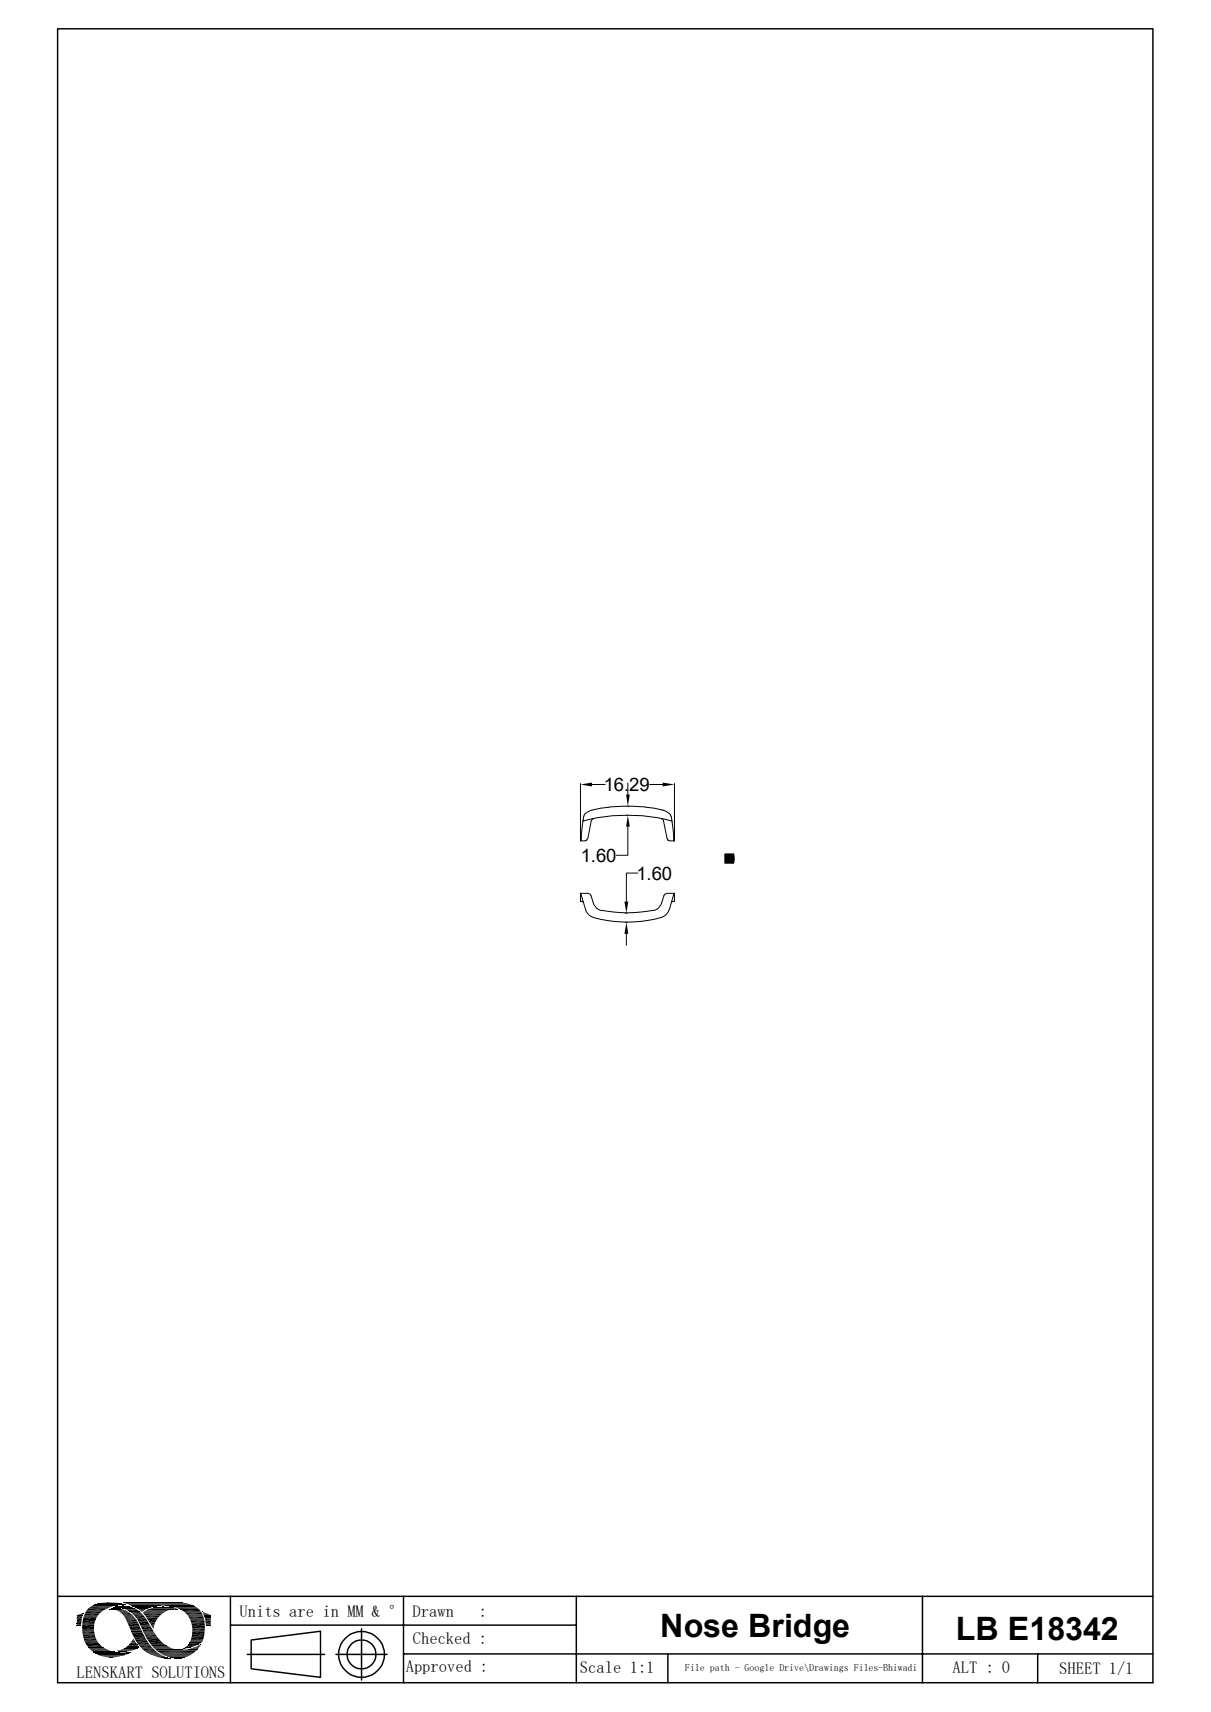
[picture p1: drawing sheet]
<svg xmlns="http://www.w3.org/2000/svg" width="210mm" height="297mm" viewBox="0 0 210 297" stroke-linecap="round" stroke-linejoin="round" font-family="sans-serif">
<g fill="none" stroke="#000" stroke-width=".17">
<path d="M100.7 135.9v9.9M102.7 136.1h2.2M108.8 139.9l-3.1 .1M108.8 139.9l3.1 .1M108.9 139.9h.2M108.9 135.8v2M112.7 136.1h2.2M117 135.9v9.9M100.7 155l.9 2.8 .5 .9a3.4 3.4 0 0 0 2 .8 21.7 21.7 0 0 0 10.9-.5l.5-.3 .5-.9M100.8 145.3v.6M100.8 144.8v.5M101 156.4l.1 .1"/>
<path d="M101.1 142.5l-.4 3.4h.8M101.3 141.6l-.2 .9M101.6 141.1l-.4 .5M101.8 145.7l-.3 .1M101.9 145.5l-.2 .3M102 155l.3 .1 .2 .3a3.3 3.3 0 0 0 1.2 2.3l.7 .3M102 155h-1.3v1.4h.3M102.5 142.4l-.6 3.1M103 142l-.3 .2-.1 .2M104.4 157.9a23.1 23.1 0 0 0 8.8 0M105.7 140l-3 .5-1.1 .6M108.5 158.4h.3"/>
<path d="M108.7 141.4h.2M108.8 141.4l-2.6 .1-2.6 .4-2.5 .6M108.8 141.4l2.6 .1 2.6 .4 2.5 .6 .5 3.4h-.9M108.9 143.4v5h-2M110.6 151.5h-2v4.9M111.9 140l3.1 .5M114.7 142l.2 .2 .2 .2 .6 3.1 .2 .3M114.9 140.5l1.1 .6M115.6 155l-.3 .1-.2 .3a3.3 3.3 0 0 1-1.2 2.3l-.7 .3M115.6 155h1.4v1.4h-.4M115.8 145.7l.3 .1M116 141.1l.4 .5 .1 .9"/>
<path d="M116.6 156.4l-.1 .1M116.8 145.3v.6M116.8 144.8v.5M116.9 155l-.8 2.8M125.7 148.2h.1M125.9 148.2l-.2 .1M126.1 148.2l-.4 .3M126.3 148.2l-.6 .5M126.4 148.2l-.7 .7M126.6 148.2l-.9 .9M126.8 148.2l-1.1 1M127 148.2l-1.3 1.2"/>
<path d="M127.2 148.2l-1.5 1.4M127.2 148.1v1.6h-1.5v-1.5h1.5M127.3 148.3l-1.6 1.4M127.3 149.6l-.2 .1M127.3 148.4l-1.4 1.3M127.3 148.5l-1.2 1.2M127.3 148.7l-1.1 1M127.3 149.2l-.5 .5M127.3 149.4l-.3 .3M127.3 148.8l-.9 .9M127.3 149.1l-.7 .6M108.5 160h.3"/>
<path d="M108.6 162v2M14.7 279.9h2.6M15 279.4h3M15.3 279h3.5M15.7 278.7h3.9M15.9 278.6h4M16 278.6h4.2M16 278.5h4.4M16.2 278.5h4.3M16.3 278.4h5.5M16.4 278.4h5.4M16.5 278.3h5.1"/>
<path d="M16.7 278.3h4.7M16.9 278.2h4.3M17.1 278.2h3.9M17.5 278.1h3M17.6 278.1h2.9M19 279.2h2.1M19.1 279.2h2.2M19.7 278.8l3.3 .1M19.8 278.8h3M19.8 278.8h2.9M19.9 278.7h2.7M20.2 278.7h2.2"/>
<path d="M20.6 279h2.7M21.3 279h2M21.3 279.1h2.4M21.3 278h10.3M21.4 278.1h10.5M21.5 278.1h11M21.8 278h7.4M21.8 278.2h10.8M21.8 278.4h-5.6M22 278.3h10.9M22.2 278.3h10.8M22.3 278.4h10.9"/>
<path d="M22.5 278.4h10.8M22.6 278.5h11M22.8 278.6h10.8M22.8 278.6h5.1M22.9 278.6h4.4M23 278.7h4.2M23.2 278.8h3.3M23.4 278.8h2.8M23.5 278.9h2.5M23.7 279h2.1M24.8 279.8h3.7M24.8 279.8h3.5"/>
<path d="M24.8 279.9h3.4M24.9 279.7h3.8M25 279.6h3.7M25.1 279.5h4M25.4 279.4h3.8M25.4 279.3h4.2M25.7 279.2h4.2M26 279.1h4.8M26.2 279h4.4M26.2 279h4.2M26.6 278.9h3.5M26.8 278.9h3.1"/>
<path d="M27.1 278.8h2.6M27.3 278.8h2.2M28.7 278.6h5M29.3 278.6h4.4M29.4 278.7h4.5M30.1 278.8h4M30.4 278.9h3.8M30.7 279h3.7M30.8 279.2h-5M31 279.1h3.5M31.2 279.2h3.3M31.9 279.7h3"/>
<path d="M32.1 279.8h2.9M14.3 282.3h2M14.3 282.8h2M14.3 283h2M14.3 283.1h2M14.3 283.5h2.1M14.4 281h2.2M14.5 280.5h2.3M14.5 284.2h2.1M14.6 284.7h2.3M15 285.3h2.3M15.3 285.8h2.7"/>
<path d="M15.4 285.9h2.6M15.4 285.9h2.8M15.5 286h2.8M15.6 286.1h3M15.7 286.3h3.3M15.9 286.4h3.1M15.9 286.4h3.6M16 286.6h3.9M16.2 286.6h3.7M16.2 286.6h4.2M16.3 286.7h4.4M16.3 286.7h5.2"/>
<path d="M16.3 286.8h6.3M16.6 286.9h5.8M16.6 286.9h5.7M16.7 287h5.5M16.9 287h5M17 287.1h4.8M17.1 287.1h4.6M17.1 287.2h4.5M17.4 287.3h4M17.7 287.3h3.2M17.9 287.4h2.8M20.2 286.4h2.7"/>
<path d="M20.2 286.4h2.5M20.5 286.3h2.6M20.7 286.2h2.8M21.1 286.2h2.5M21.2 286.1h2.6M21.5 285.9h2.5M21.5 286h2.3M21.8 285.8h2.3M21.9 285.7h2.2M22 285.7h2M22 285.6h2M24.1 285.8h-2.3"/>
<path d="M25.1 280.2h2.7M25.4 280.6h2M25.4 286.8h2.1M26.1 285.2h2.4M26.3 285.5h2.6M26.4 285.6h2.7M26.5 285.7h2.8M26.5 285.8h3.1M26.7 285.9h3.1M26.8 286h3.3M26.8 286.1h3.4M26.9 286.1h3.6"/>
<path d="M27 286.2h4.1M27.1 286.2h4.6M27.1 286.3h7.1M27.1 286.3h7M27.6 286.7h6.1M27.8 286.9h5.7M27.9 286.9h5.5M28 287h5.3M28.2 287.1h5M28.5 287.2h4.4M28.8 287.3h3.9M29 287.5h3.4"/>
<path d="M29.5 287.5h2.6M29.6 287.6h2.4M31.7 286.2h2.5M32.4 280.1h2.7M32.5 280.2h2.7M32.6 280.3h2.6M32.6 280.4h2.6M32.7 280.5h2.6M32.8 285h2.1M32.8 285.1h2M32.9 285h2.1M32.9 280.9h2.5"/>
<path d="M32.9 284.9h2.2M32.9 284.9h2.1M32.9 284.8h2.2M33 284.7h2.1M33 284.6h2.2M33.1 284.5h2.1M33.1 284.6h2.1M33.1 281.5h2.4M33.2 283.9h2.2M33.4 282.5h2.1"/>
</g>
<g fill="#000">
<path d="M100.7 136.1l2-.3v.6zM108.6 137.8h.6l-.3 2.1zM114.9 135.8l2.1 .3-2.1 .3zM108.3 156.4h.7l-.4 2zM108.9 141.4l.3 2h-.6zM108.6 160l.4 2h-.7zM14.3 279.9h.1zM13.8 280l.5-.1 .1 .1zM14.3 279.9h.1v.1zM14.4 279.9l.1-.1zM18.3 278h1.6zM18.7 278h1.2z"/>
<path d="M19.1 279.1h1.9zM19.2 279.1h1.8zM19.2 279.1h1.7zM19.4 279.1h1.5zM19.5 279.1h1zM19.4 279.1h1.2zM19.5 279.1h1.1zM19.6 279.1h.9zM19.6 279.2l1.9 .1zM19.7 278.8h.2zM19.6 279.1h.8zM19.8 279.1h.6z"/>
<path d="M20 279.3l1.7 .1zM19.8 279.1h.4zM20.1 279l.1 .1zM20.2 279.4h1.6zM20.4 279.4l1.7 .2h-1.4zM20.4 279.4h1.4l.3 .2zM20.5 278.7h1.8zM20.5 278.7h1.7zM20.6 278.6l1.6 .1zM20.7 279.6l1.7 .1h-1.5zM20.7 279.6h1.4l.3 .1zM20.6 278.6h1.4z"/>
<path d="M20.9 278.6h1.1zM20.9 279.7l1.6 .1zM21 279.8l1.7 .2h-1.4zM21 279.8h1.5l.2 .2zM21.2 278.6h.3zM20.9 278.6h.8zM21.2 278.6h.5zM21.5 278.4h.3zM21.8 279.2h1.9zM22.4 279.6h1.9zM22.5 279.6h1.8zM22.5 279.6l1.8 .1z"/>
<path d="M22.6 279.7l2 .2h-1.7zM22.6 279.7h1.7l.3 .2zM22.9 279.9l1.9 .2h-1.7zM22.9 279.9h1.7l.2 .2zM23.7 279l1.9 .1zM23.8 279.1h1.8zM23.8 279.1h1.6zM24 279.1h1.4zM24 279.1l1.3 .1zM24 279.2l1 .2h-.7zM24 279.2h1.3l-.3 .2zM24.3 279.4l.6 .1z"/>
<path d="M24.3 279.4h.7zM24.4 279.5l.3 .1zM24.4 279.5h.5zM24.6 279.6v.1zM24.6 279.6h.1zM27.5 278.8h2zM27.5 278.8h1.9zM28.2 278.8h1.2zM28.2 278.8h.7zM30.4 279.2h.4zM30.4 279.2h.5zM30.7 279.2h.2z"/>
<path d="M30.9 278h.2zM35.1 279.7h.2zM35.1 279.7l.5 .1h-.4zM35.1 279.7l.5 .1zM35.2 279.8l.8 .2h-.7zM35.2 279.8l.8 .2zM35.3 280l1 .1h-1zM35.3 280h.7l.3 .1zM13.3 280.2h1.1zM13.3 280.2l1 .1zM13.3 280.3l1 .1h-1zM13.3 280.3h1v.1z"/>
<path d="M13.3 280.4l.9 .4h-.9zM13.3 280.4h1l-.1 .4zM13.3 280.8h.9zM13.3 280.8l.8 .5h-.8zM13.3 280.8h.9l-.1 .5zM13.3 281.3l.8 .4h-.8zM13.3 281.3h.8v.4zM13.3 281.7h.8zM13.3 281.7l.8 .2h-.8zM13.3 281.7h.8v.2zM13.3 281.9h.8zM13.3 281.9l.8 .1z"/>
<path d="M13.4 280.2h1zM13.7 280.1l.7 .1zM13.7 280.1h.7zM13.8 280h.6zM14.3 282.3l2 .4h-2zM14.3 282.3h2v.4zM18.3 287.4l1.9 .1zM18.3 287.4h1.9zM18.4 287.5h1.1zM18.4 287.5h1.8zM18.9 287.5h.6zM19 287.5h.5z"/>
<path d="M20.4 286.4l1.9 .1zM20.4 286.4h2zM20.6 286.5h1.5zM20.6 286.5h1.7zM20.7 286.5h1.1zM20.7 286.5h1.4zM21 286.5h.6zM21 286.5h.8zM21.3 280l1.7 .2h-1.6zM21.3 280h1.4l.3 .2zM21.3 286.5h.3zM21.4 286.5h.2z"/>
<path d="M21.4 280.2l1.8 .3h-1.6zM21.4 280.2h1.6l.2 .3zM21.6 280.5h1.6zM21.6 280.5l1.8 .2h-1.7zM21.6 280.5h1.6l.2 .2zM21.7 280.7l1.8 .1h-1.7zM21.7 280.7h1.7l.1 .1zM21.8 280.8l1.8 .2h-1.7zM21.8 280.8h1.7l.1 .2zM21.9 281l1.8 .1zM21.9 281.1l1.9 .2h-1.8zM21.9 281.1h1.8l.1 .2z"/>
<path d="M21.5 286.7h1.1zM21.9 286.7h.7zM22 281.3l1.8 .1zM22 286.7h.6zM22.1 281.4l1.9 .3h-1.8zM22.1 281.4h1.7l.2 .3zM22.1 285.6l1.9 .1zM22.1 285.6h1.9zM22.2 281.7l2 .5h-1.8zM22.2 281.7h1.8l.2 .5zM22.2 285.5l1.8 .1zM22.2 285.5h1.7z"/>
<path d="M22.2 286.7h.5zM22.3 286.7h.4zM22.4 286.7h.3zM22.4 282.2l2.1 .5h-1.9zM22.4 282.2h1.8l.3 .5zM22.4 285.3h1.4zM22.4 285.3l1.5 .2h-1.7zM22.4 285.3h1.4l.1 .2zM22.6 286.6h.2zM22.6 282.7l1.9 .1zM22.7 282.8l1.9 .1zM22.7 282.9l1.9 .1z"/>
<path d="M22.7 285l1.1 .3h-1.4zM22.7 285h.9l.2 .3zM22.7 283h1.9zM22.7 284.9l.9 .1zM22.8 283l1.9 .2h-1.9zM22.8 283h1.8l.1 .2zM22.8 283.2l2.3 .9h-1.9zM22.8 283.2h1.9l.4 .9zM22.9 284.7l.6 .2h-.8zM22.9 284.7h.5l.1 .2zM22.6 286.6h.3zM22.9 284.6l.5 .1h-.5z"/>
<path d="M22.9 284.6h.4l.1 .1zM23 284.4h.2zM23 284.4l.3 .2h-.4zM23 284.4l.3 .2zM23.1 284.4h.1zM23.1 280.1l1.8 .2h-1.5zM23.1 280.1h1.7l.1 .2zM23.4 280.3l1.8 .4h-1.6zM23.4 280.3h1.5l.3 .4zM23.6 280.7l1.7 .1zM23.7 280.8l1.9 .4h-1.6zM23.7 280.8h1.6l.3 .4z"/>
<path d="M24 281.2l1.6 .1zM24 281.3l2 .7h-1.7zM24 281.3h1.6l.4 .7zM24.3 282l1.8 .2h-1.7zM24.3 282h1.7l.1 .2zM24.4 282.2l2 .5h-1.7zM24.4 282.2h1.7l.3 .5zM24.7 282.7l1.9 .3h-1.8zM24.7 282.7h1.7l.2 .3zM24.8 283l1.9 .2h-1.8zM24.8 283h1.8l.1 .2zM24.9 283.2h1.8z"/>
<path d="M24.9 283.2l1.9 .1zM24.9 283.3h1.9zM25 283.3l1.9 .1zM25 283.4l2 .1h-1.9zM25 283.4h1.9l.1 .1zM25.1 283.5l1.9 .1zM25.4 280.6l2 .1zM25.4 280.7l1.7 .4h-1.4zM25.4 280.7h2l-.3 .4zM25.5 284.4l2.5 .5h-2.1zM25.5 284.4h2.1l.4 .5zM25.7 281.1l1.2 .4h-.9z"/>
<path d="M25.7 281.1h1.4l-.2 .4zM25.8 286.9l2 .1h-1.7zM25.8 286.9h1.7l.3 .1zM26 281.5l.9 .1zM26 281.6l.8 .3h-.6zM26 281.6h.9l-.1 .3zM26.1 287l2 .2h-1.5zM26.1 287h1.7l.3 .2zM26.2 281.9l.5 .2h-.4zM26.2 281.9h.6l-.1 .2zM26.3 282.1l.4 .1h-.3zM26.3 282.1h.4v.1z"/>
<path d="M26.4 282.2l.2 .3zM26.4 282.2h.3l-.1 .3zM26.5 282.5l.1 .1zM26.6 287.2l1.7 .1zM26.8 287.3l1.9 .2h-1.2zM26.8 287.3h1.5l.4 .2zM27.5 287.5h1.3zM27.6 287.5l1.4 .1zM28 287.6h1.1zM28.1 287.6l1.1 .1zM28.2 287.7h1.1zM28.5 287.7h.9z"/>
<path d="M28.6 287.7h.9zM29 287.7h.5zM29.2 287.7h.3zM29.3 287.7h.2zM29.6 287.5l2 .2zM30.2 287.7h1.3zM30.2 287.7h1.4zM30.4 287.7h.9zM30.4 287.7h1.1zM30.5 287.7h.5zM30.5 287.7h.8zM30.7 287.7h.3z"/>
<path d="M31.8 286h.2zM31.8 286h.1zM31.8 286h.4zM31.9 286h.4zM32.1 285.8h.8zM32.1 285.8h.9zM31.9 286l.2-.2 .2 .2zM32.1 285.8h.8l-.6 .2zM32.1 285.8h1zM32.2 285.8h.9zM32.3 286.2h1.9zM32.2 285.8l.2-.2 .7 .2z"/>
<path d="M32.4 285.6h1.3l-.6 .2zM32.5 285.5l1.2 .1zM32.5 285.5h1.3zM32.6 286.1h1.6zM32.7 285.2l1.1 .3h-1.3zM32.7 285.2h1.8l-.7 .3zM32.7 286.1h1.5zM32.7 285.2h1.8zM32.8 285l2 .1zM32.8 285.1l1.7 .1h-1.8zM32.8 285.1h2l-.3 .1zM32.8 286.1h1.5z"/>
<path d="M33.1 286h1.3zM33.2 281.6l2.3 .5h-2.2zM33.2 281.6h2.3v.5zM33.2 284l2 .5h-2.1zM33.2 284h2.1l-.1 .5zM33.2 286h1.2zM33.4 283l2 .5h-2.1zM33.4 283h2.1l-.1 .5zM33.4 285.9h1zM33.6 285.8h.9zM33.7 285.8h.8zM33.9 285.7h.6z"/>
<path d="M34.1 285.7h.5zM34.1 285.7l.3-.2 .2 .2zM34.4 285.5h.3l-.1 .2zM34.4 285.5l.3-.1v.1zM34.7 285.4v.1zM34.7 285.4l.1-.1zM35.3 280.1l1.1 .1zM35.3 280.2h1.2zM35.3 280.2l1.2 .1zM35.4 280.3l1.1 .1h-1.1zM35.4 280.3h1.1v.1zM35.4 280.4h1.1z"/>
<path d="M35.5 280.4l1 .2h-1zM35.5 280.4h1v.2zM35.5 280.6h1zM35.5 280.6l1 .1zM35.6 280.7l.9 .1zM35.6 280.8l.9 .3h-.9zM35.6 280.8h.9v.3zM35.6 281.1h.9zM35.6 281.1l.9 .5h-.8zM35.6 281.1h.9v.5zM35.7 281.6l.8 .2h-.8zM35.7 281.6h.8v.2z"/>
<path d="M35.7 281.8l.8 .2h-.8zM35.7 281.8h.8v.2zM35.7 282h.8zM35.7 282l.8 .1zM35.8 282.1h.7zM35.9 282.1h.6zM36 282.1h.5zM36.4 282.1h.1z"/>
</g>
<g fill="none" stroke="#000" stroke-width=".25">
<path d="M10 5h189.9v286.9h-189.9zM10 276.9h189.9M14.7 279.7h2.9M40 276.9v15M70 276.9v15M99.9 276.9v15M160 276.9v15M14.3 281.7h2.1M14.3 283.3h2.1M14.7 284.9h2.4M15 285.5h2.6M24.6 286.1h2.2"/>
<path d="M24.9 280.1h3.2M25.1 283.8h2.1M25.3 284h2.1M26.1 285.4h2.7M27.2 286.5h6.8M33.1 281.3h2.4M33.4 282.7h2.1M40 281.9h59.9M42.9 287h13.4M43.6 284.5l12-1.5v8l-12-1.5zM58.3 287h8.8M62.7 282.6v8.9"/>
<path d="M70 286.9h129.9M115.8 287v4.9M180 286.9v5"/>
<circle cx="62.7" cy="287" r="2.51"/>
<circle cx="62.7" cy="287" r="4"/>
</g>
<g fill="none" stroke="#000" stroke-width=".21">
<path d="M14.9 279.5h3M15.5 278.8h3.9M32.2 279.9h2.9M14.3 281.5h2.1M14.5 280.4h2.5M15.2 285.7h2.7M24 285.4h2.1M24.4 285.9h2.1M24.9 286.4h2.1M25.1 286.6h2.2M25.4 284.2h2.2M33 281.1h2.4"/>
<path d="M33.4 282.9h2.1"/>
</g>
<path d="M15.1 279.2h3.5M21.9 279.4h2.3M31.4 279.4h3.4M14.4 284h2.2M14.6 280.1h2.7M23.2 284.2h2.1M25.9 285h2.5M33.3 283.7h2.1" fill="none" stroke="#000" stroke-width=".34"/>
<path d="M14.4 283.7h2.1M14.8 285.2h2.5M23.4 284.5h2.1M23.6 284.8h2.1M23.8 285.1h2.1M24.2 285.6h2.1M25.2 280.4h2.6M32.7 280.6h2.6" fill="none" stroke="#000" stroke-width=".3"/>
<path d="M14.3 282.1h2M14.4 280.8h2.4M33.3 282.3h2.2" fill="none" stroke="#000" stroke-width=".42"/>
<path d="M14.3 281.2h2.3M14.5 284.5h2.3" fill="none" stroke="#000" stroke-width=".38"/>
<g font-size="5.6">
<text x="114.5" y="283.9">Nose Bridge</text>
<text x="165.8" y="284.5">LB E18342</text>
</g>
<g font-size="3.2">
<text x="104.7" y="137.2">16.29</text>
<text x="100.7" y="149.5">1.60</text>
<text x="110.4" y="152.6">1.60</text>
</g>
<g font-size="2.9">
<text x="41.5" y="280.6">Units are in MM &amp; °</text>
<text x="71.5" y="280.6">Drawn</text>
<text x="83" y="280.6">:</text>
<text x="71.6" y="285.2">Checked :</text>
<text x="13.3" y="291.1">LENSKART SOLUTIONS</text>
<text x="70.4" y="290.1">Approved :</text>
<text x="100.6" y="290.3">Scale 1:1</text>
<text x="165.2" y="290.3">ALT : 0</text>
<text x="183.7" y="290.4">SHEET 1/1</text>
</g>
<text font-size="1.7" x="118.8" y="289.9">File path - Google Drive\Drawings Files-Bhiwadi</text>
</svg>
